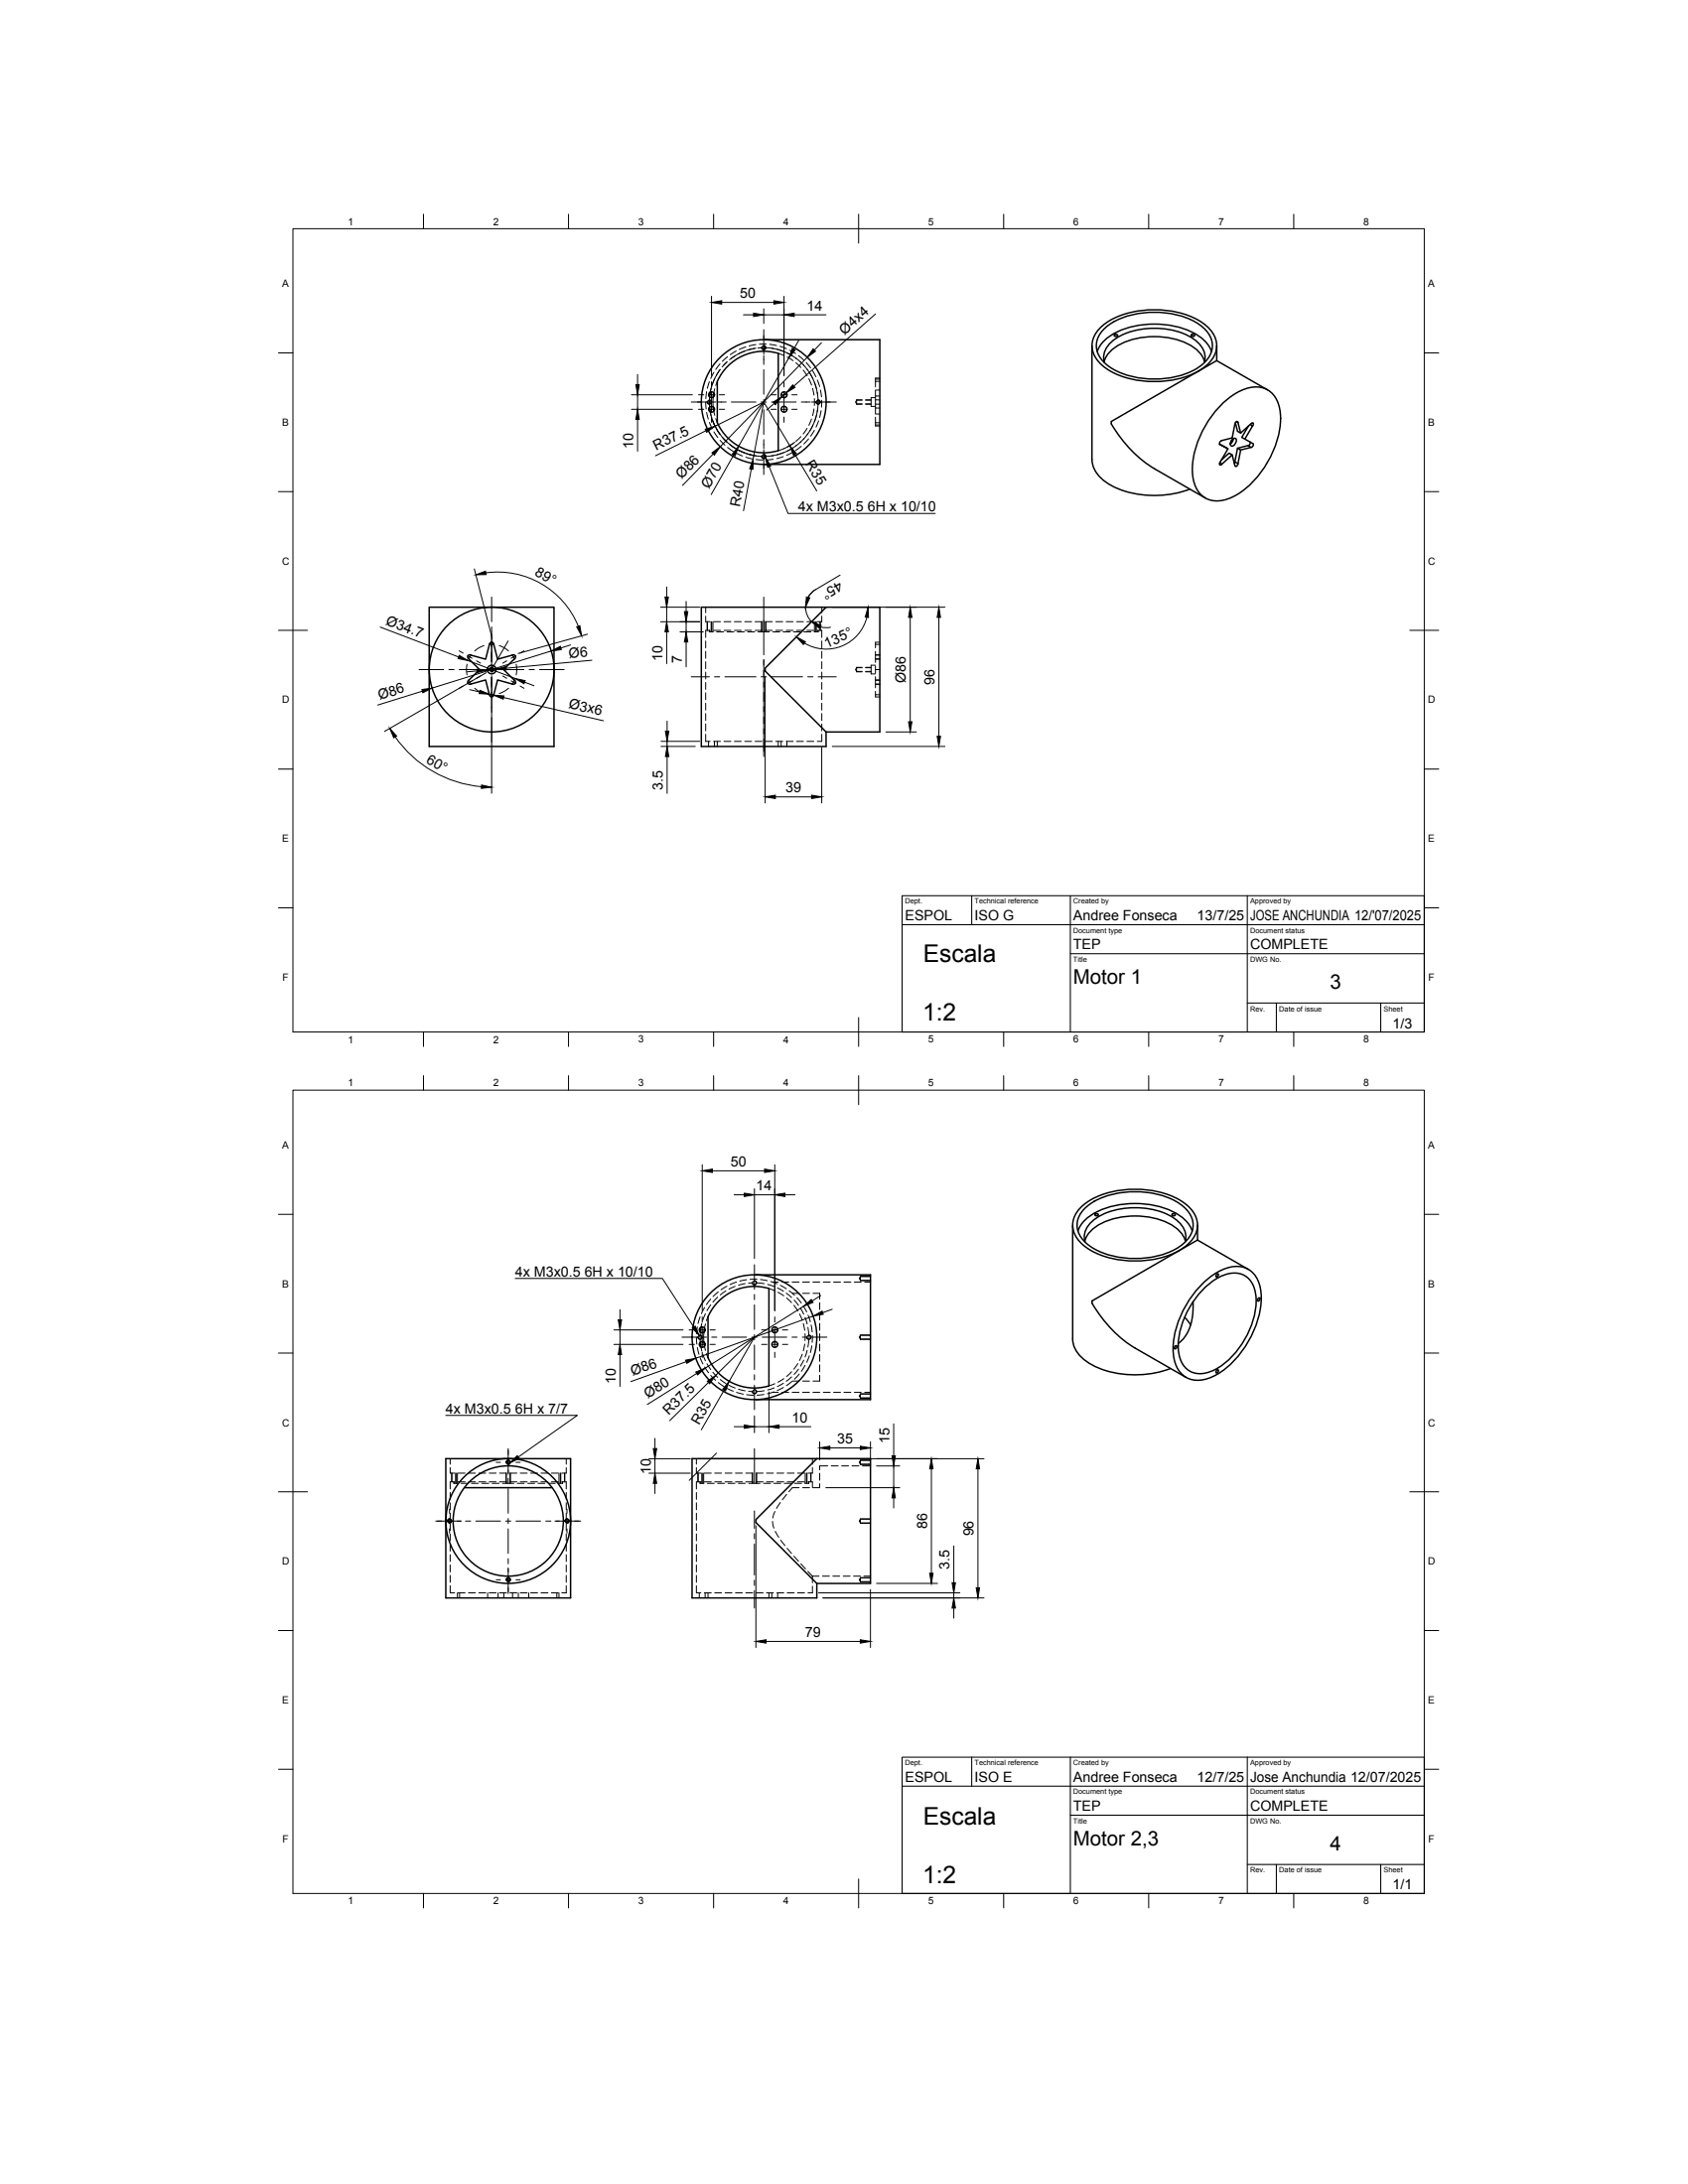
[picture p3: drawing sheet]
<svg xmlns="http://www.w3.org/2000/svg" width="216mm" height="279mm" viewBox="0 0 216 279" stroke-linecap="round" stroke-linejoin="round" font-family="sans-serif">
<g fill="none" stroke="#000" stroke-width=".13">
<path d="M37.5 29.3h144.7v102.7h-144.7zM54.2 27.4v1.9M72.7 27.4v1.9M91 37.9v10.2M91.3 27.4v1.9M92.3 38.7h6.7M97.7 39.5v1.9M100.3 37.9v10.2M109.8 27.4v3.7M128.4 27.4v1.9M146.9 27.4v1.9M165.5 27.4v1.9"/>
<path d="M35.6 45.1h1.9M80.8 50.5h7.8M80.8 52.4h7.8M81.5 47.9v1.3M81.5 50.5v1.9M81.5 53.7v4M88.4 51.4h3.2M89.3 50.5h.7M89.3 52.4h.7M90.3 51.4v.9M90.3 55.1l-6.5 3.2M90.4 50.1l-.1 .9"/>
<path d="M90.4 52.8l.2 .8M90.7 50.5h.6M90.7 52.4h.6M90.7 48.8l-.2 .9M90.7 51.7l.1 .4M90.7 54l.4 .9M90.7 51.1v.7M90.8 50.8l-.1 .4M90.8 51.2a.29 .29 0 0 1 .2 .3 .29 .29 0 0 1-.3 .2 .29 .29 0 0 1-.3-.3M90.8 52.4a6.9 6.9 0 0 0 1.3 3.2M90.8 52.7l.1 .5M90.9 49.7l-.1 .5"/>
<path d="M91 48.8v.7M91 50.2v1.2M91 51.5v1.2M91 53.4v.6M91.1 53.6l.3 .8M91.2 53.8a7 7 0 0 0 5.7 4.5M91.2 50.8v1.3M91.2 58.1l-3.9 4M91.3 52.6l.1 .5M91.3 55.2l.5 .8M91.3 47.6l-.4 .8M91.4 48.4l-.3 .9"/>
<path d="M91.4 49.7l-.1 .6M91.5 53.6l.2 .5M91.6 54.8l.5 .8M91.7 51.4h1.2M91.7 48.8l-.2 .5M92 50.5h.7M92 52.4h.7M92.1 47.3l-.5 .7M92.1 46.6l-.6 .7M92.1 56.3l.6 .6M92.1 47.3a6.9 6.9 0 0 0-1.3 3.1M92.4 55.9l.6 .7"/>
<path d="M92.5 56.1l.5 .5M93 46.3l-.6 .6M93 46.3l-.5 .5M93 45.6l-.6 .6M93.1 57.2l.7 .5M93.3 56.8l.7 .6M93.5 57a7 7 0 0 0 3.2 1.3M93.5 51.4h3.2M93.8 58.2l-2.8 5.1M94 45.5l-.7 .5M94.2 44.9l-.8 .5M94.2 58l.8 .3"/>
<path d="M94.4 57.6l.8 .3M95.1 40.3h1.3M95.2 44.9l-.8 .4M95.4 44.4l-.8 .3M95.4 58.5l.9 .2M95.6 58.1l.9 .2M96.5 44.6l-.9 .2M96.7 44.1l-.9 .2M96.7 58.8l.9 .1M96.7 44.5a7 7 0 0 0-3.2 1.4M96.9 58.4h.5M97.4 51.4h.6"/>
<path d="M97.4 58.4h.6M97.4 44.5h.6M97.4 44.5h-.5M97.7 51.4l-6.2 3.1M97.7 51.4l3.3 5.6M97.7 42.2v3.1M97.7 45.5v1.1M97.7 47.3v3.1M97.7 51.1v.7M97.7 52.4v3.2M97.7 56.2v1.2M97.7 57.6v3.1"/>
<path d="M97.7 51.4l-1.4 7.3M97.7 40.3h2.6M97.7 44.2a.29 .29 0 0 1 .3 .3 .29 .29 0 0 1-.4 .3 .29 .29 0 0 1-.2-.4M97.7 58.1a.29 .29 0 0 1 .3 .3 .29 .29 0 0 1-.4 .3 .29 .29 0 0 1-.2-.4M97.9 44.5l1 .1M98 44h-.9M98.4 59.7l2.4 6h18.8M98.4 44.1l.9 .1M98.6 50.5h.7M98.6 52.4h.7M98.7 44.5a6.9 6.9 0 0 1 3.2 1.4M98.7 51.4h3.1"/>
<path d="M98.9 58.8h-.9M98.9 58.3l-1 .1M99 51.6l-.9 .9M99.4 44.7l.8 .3M99.5 45.2l.8 .3M99.8 44.3l.8 .3M99.9 50.5h.7M99.9 52.4h.7M100.2 58.4l-.9 .3M100.2 57.9l-.8 .3M100.3 48.8v.7M100.3 50.2v1.2"/>
<path d="M100.3 51.5v1.2M100.3 53.4v.6M100.3 57.4l-.8 .3M100.6 50.3l-.6 .5M100.6 45.1l.8 .5M100.7 45.7l.7 .4M100.9 45.8l-6.4 11.3M101 44.8l.8 .4M101.3 50.5h.7M101.3 52.4h.7M101.4 57.3l-.8 .4M101.4 57.9l-.8 .4"/>
<path d="M101.4 56.7l-.7 .5M101.6 40.3h4.1M101.7 56.6l-1.4 .8M101.7 58.1l2.8 4.7M101.8 45.8l.6 .6M101.8 46.4l.6 .6M101.9 57a6.9 6.9 0 0 1-3.2 1.3M102.1 45.5l.7 .6M102.2 43.5l-.7 1.2M102.4 46.3l.4 .5M102.4 55.9l-.6 .6M102.4 56.5l-.6 .6"/>
<path d="M102.5 57.1l-.7 .5M102.5 51.4h1.1M102.7 47.4l.5 .7M102.8 46.7l.5 .7M102.8 56.1l-.4 .5M103.1 46.4l.6 .7M103.2 54.8l-.5 .7M103.2 45.7l-11.1 11.4M103.3 47.3a7.1 7.1 0 0 1 1.3 3.1M103.3 55.5l-.5 .7M103.4 56.1l-.6 .7M103.5 48.5l.3 .8"/>
<path d="M103.6 47.7l.4 .8M103.8 53.6l-.3 .8M103.8 51.4h3.2M103.9 47.4l.5 .8M103.9 49.7l.2 .9M104 54.4l-.4 .7M104.1 52.3l-.2 .9M104.2 51v.9M104.2 48.9l.2 .8M104.2 55l-.5 .8M104.4 53.1l-.2 .9M104.5 50.2l.1 1"/>
<path d="M104.5 48.6l.3 .9M104.6 52.4a6.9 6.9 0 0 1-1.4 3.2M104.6 51.1v.7M104.6 51.7l-.1 1M104.7 51.2a.29 .29 0 0 1 .2 .3 .29 .29 0 0 1-.3 .2 .29 .29 0 0 1-.2-.3M104.7 53.8l-.3 .8M104.9 49.9l.2 .9M105 52.5l-.2 .9M105.1 43.9l-.9 .9M105.1 51.2v.9M110.3 51.2h-.7l-.2 .2 .2 .3h.7M110.3 51.2h-.7v.5h.7"/>
<path d="M110.7 51.7h.7M110.7 51.2h.7M112 50.9h-.6v1.1h.6M112 49.9v.8h.5M112 50.7v.5h.5M112 51.2v.5h.5M112 51.7v.5h.5M112 53.4v.7h.5M112 54.1v.4h.5M112 52.2v.7M112 54.4h.5M112 53h.5"/>
<path d="M112 49.9h.5M112 48.5h.5M112 40.2l-10.5 9.2M112.5 48.8h-.5v.7M112.5 48.4h-.5v.4M182.2 45.1h1.8M35.6 62.9h1.9M60.7 72.8l2.3 8.9M62.1 73.3a11.1 11.1 0 0 1 11.9 6.8M62.9 76.4v3.1M84.5 77.7h5M84.5 79.5h5"/>
<path d="M85.3 75.1v1.3M85.3 77.7v1.8M87.8 76.9v1.3M87.8 79.5v1.3M90.3 78.8v.7h.5M90.3 77.7v.7M90.4 79.5v1.1M90.5 79.5v1.1M91 79.5v1.3M91.2 79.5v1.3M91.3 79.5h.9M92.6 79.5h.9"/>
<path d="M93.9 79.5h.9M95.3 79.5h.8M96.1 60l-1 5.4M96.6 79.5h.9M97.4 79.5v1.3M97.4 79.5v1.3h.5v-1.3M97.7 76.4v7.4M97.9 79.5h.9M98 79.5v1.3M99.2 79.5h.9M100.6 79.5h.8M101.9 79.5h.9"/>
<path d="M103.2 79.5h.9M104.2 79.5v1.3M104.2 75.5l-.5 .4-.3 .5M104.3 75.4a2.63 2.63 0 0 0-.5 4.1M104.4 79.5v1.3M104.9 79.5v1.1M105.1 78.8v.7h-.6M105.1 77.7v.7M106.4 77.7h14.5M107.4 73.6l-3.1 1.8M110.9 79a5.4 5.4 0 0 1-8 3.3M116.4 79v13.3"/>
<path d="M120.1 79v15.2M182.2 62.9h1.8M35.6 80.6h3.7M35.6 98.4h1.9M48.6 80.2l10.1 3.8M50.6 94.3a15 15 0 0 0 11 6.3M53.6 85.7h3.1M54 88.4l-5.7 1.8M57.4 85.7h.7M58.7 83.3l.5 .3M58.7 85.7h3.2M59.7 85v.5v.8"/>
<path d="M59.8 83.9l.6 .3M59.9 84.5l6 2.3M59.9 87l.4 .5M60.1 88.2l1.2 .3M60.3 83.8l-.4 .5M60.4 87.1l-.6 .3M60.7 88l.5 .4 .7 .3M60.9 84.5l.6 .3M61 85.8l-1.3 .1M61.5 86.5l-.6 .3M61.9 82.6l-.7 .3-.5 .4M62.2 86.1l-13 7.5"/>
<path d="M62.5 85.7h.7M62.6 85.7a.29 .29 0 0 1 .2-.3 .29 .29 0 0 1 .4 .2 .29 .29 0 0 1-.3 .3M62.6 88.8l.5 .1M62.9 80.2v5.8M62.9 86.4v15.1M63.2 82.5h-.6M63.2 88.9h-.6M63.4 85.6l-1.1 .1M63.9 82.6l.7 .3 .4 .4M63.9 85.7h3.1M64.3 86.5l.5 .3M64.4 89.2l12.8 3"/>
<path d="M64.8 84.5l-.5 .3M65 82l-2 3.5M65 88l-.4 .4-.7 .3M65.4 87.1l.6 .3M65.5 83.8l.3 .5M65.8 87l-.3 .5M66 83.9l-.6 .3M66 85l.1 .5-.1 .8M66.5 87.8l.5 .3M67 83.3l-.5 .3M67.1 87.3l1.2 .4M67.7 85.7h.6"/>
<path d="M69 85.7h3.2M70.5 83.3l-15.2 4.7M73 82.5l-1.3 .4M75.1 81.1l-8.8 2.5M75.7 84.5l-11 1M84.5 95.5h4.4M84.5 94.8h5M85.3 80.8v4.1M85.3 92.2v1.3M85.3 94.8v.7M85.3 96.8v4.7M87 80.8h3"/>
<path d="M87.8 82.1v3.2M88.4 86.6h2.3M90.3 93.9v.9h.5M90.3 82v.9M90.3 83.3v.9M90.3 84.7v.8M90.3 86v.9M90.3 87.3v.9M90.3 88.6v.9M90.3 90v.8M90.3 91.3v.9M90.3 92.6v.9"/>
<path d="M90.6 94.8v.7M90.7 80.6v.2h.5M90.8 80.6h-.5v1M91.3 94.8h.9M91.3 80.6h.9M91.4 94.8v.7M91.4 86.6h.6M91.7 80.8h.8M91.7 94.8v.7M92.6 94.8h.9M92.6 80.6h.9M92.7 86.6h4"/>
<path d="M93 80.8h.9M93.9 94.8h.9M93.9 80.6h.9M94.3 80.8h.9M95.3 94.8h.8M95.3 80.6h.8M95.6 80.8h.9M96.6 94.8h.9M96.6 80.6h.9M97 80.8h.4M97.4 86.6h.6M97.7 84.4v12.4"/>
<path d="M97.9 86.6v16.1M97.9 94.8h.9M97.9 80.6h.9M97.9 80.8h.5M98.7 86.6h4M98.9 80.8h.8M99.2 94.8h.9M99.2 80.6h.9M99.5 94.8v.7M99.9 94.8v.7M100.2 80.8h.9M100.6 94.8h.8"/>
<path d="M100.6 80.6h.8M100.6 94.8v.7M101.5 80.8h.9M101.9 94.8h.9M101.9 80.6h.9M102.8 80.8h.9M103.2 94.8h.9M103.2 80.6h.9M103.3 86.6h.7M104.5 80.6h.6v1M104.6 80.6v.2h-.4M104.6 86.6h2.4"/>
<path d="M104.9 80.2l.7 .1 .6-.1M105.1 95.6v7.1M105.1 93.9v.9h-.6M105.1 82v.9M105.1 83.3v.9M105.1 84.7v.8M105.1 86v.9M105.1 87.3v.9M105.1 88.6v.9M105.1 90v.8M105.1 91.3v.9M105.1 92.6v.9"/>
<path d="M106.4 95.5h14.5M110.3 85.4h-.7l-.2 .3 .2 .2h.7M110.3 85.4h-.7v.5h.7M110.7 85.9h.7M110.7 85.4h.7M112 85.1h-.6v1.1h.6M112 88.4v.5h.5M112 88.9v.3h.5M112 83.8v.5h.5M112 85.2v.5h.5M112 86.6v.4h.5M112 87v.6"/>
<path d="M112 87h.5M112 87.5h.5M112 82.4v.5M112 83.3v.5M112 84.3v.5M112 85.7v.4M112 87.6v.4M112 84.3h.5M112 83.8h.5M112 87.6h.5M112.5 82.2h-.5v.2h.5M113.3 93.6h3.9"/>
<path d="M180.3 80.6h3.7M182.2 98.4h1.8M35.6 116.1h1.9M99.2 101.9h4.6M115.4 118.3h66.8M124.3 114.6v3.7M136.9 114.6v17.4M159.5 114.6v17.4M182.2 116.1h1.8M37.5 139.5h144.7v102.7h-144.7zM54.2 132v1.9M54.2 137.6v1.9"/>
<path d="M72.7 132v1.9M72.7 137.6v1.9M91.3 132v1.9M91.3 137.6v1.9M109.8 130.2v3.7M109.8 137.6v3.7M115.4 132v-17.4h66.8v17.4M128.4 132v1.9M128.4 137.6v1.9M136.9 122h45.3M146.9 132v1.9M146.9 137.6v1.9"/>
<path d="M159.5 128.3h22.7M163.2 128.3v3.7M165.5 132v1.9M165.5 137.6v1.9M176.6 128.3v3.7M35.6 155.4h1.9M89.8 149v18.7M91.1 149.8h6.7M93.9 152.9h1.3M96.5 152.1v8.9M96.5 152.9h2.6M99.1 149v18.7"/>
<path d="M100.4 152.9h1.3M182.2 155.4h1.8M35.6 173.1h1.9M65.9 163.6h18.8l4 6.2M78.5 170.1h8.9M78.5 172h8.9M79.3 167.5v1.3M79.3 170.1v1.9M79.3 173.3v4.1M87.2 171.1h3.2M87.8 174.2l-7.1 2.5M88.1 170.1h.7"/>
<path d="M88.1 172h.7M89.1 171.1v.9M89.1 175.7l-6.3 4M89.2 172.4l.2 .9M89.2 169.8l-.1 .8M89.5 170.1h.6M89.5 172h.6M89.5 168.5l-.2 .8M89.5 171.3l.1 .4M89.6 173.7l.3 .8M89.6 170.4l-.1 .4M89.6 170.8a.29 .29 0 0 1 .2 .3 .29 .29 0 0 1-.3 .3 .29 .29 0 0 1-.2-.4"/>
<path d="M89.7 172.3l.1 .5M89.8 169.3l-.1 .5M89.8 168.5v.6M89.8 169.8v1.2M89.8 171.1v1.2M89.8 173v.7M89.9 173.3l.3 .8M90 170.4v1.3M90.1 172.2l.1 .6M90.1 174.9l.5 .7M90.1 167.3l-.4 .8M90.2 168.1l-.3 .8"/>
<path d="M90.2 169.4l-.1 .5M90.4 173.2l.2 .5M90.4 174.5l.5 .7M90.6 168.4l-.2 .6M90.6 176.9l-4.9 4.8M90.8 170.1h.7M90.8 172h.7M90.9 166.9l-.5 .8M90.9 176l.6 .6M90.9 166.2l-.5 .7M91 171.1h.7M91.2 175.6l.6 .6"/>
<path d="M91.5 176l5-4.9-3.2 5.6M91.8 165.9l-.6 .7M91.9 165.3l-.7 .6M91.9 176.9l.7 .5M92.1 176.5l.7 .5M92.4 171.1h3.1M92.6 177.8l-2.9 5.1M92.8 165.1l-.7 .6M93 164.5l-.8 .5M93 177.6l.8 .4M93.2 177.2l.8 .4M94 164.6l-.8 .3"/>
<path d="M94.2 164l-.8 .3M94.2 178.1l.9 .3M94.5 177.7l.8 .2M95.3 164.2l-.8 .2M95.5 163.7l-.9 .2M95.5 178.4l.9 .1M95.7 178h.6M96.2 171.1h.6M96.3 164.1l-.6 .1M96.5 161.8v3.1M96.5 165.6v.7M96.5 166.9v3.2"/>
<path d="M96.5 170.7v.7M96.5 172.1v3.1M96.5 175.9v.6M96.5 177.2v3.1M96.5 163.8a.29 .29 0 0 1 .3 .4 .29 .29 0 0 1-.4 .2 .29 .29 0 0 1-.2-.3M96.5 177.7a.29 .29 0 0 1 .3 .4 .29 .29 0 0 1-.4 .2 .29 .29 0 0 1-.2-.3M96.7 164.1l1.1 .1M96.8 163.7h-.9M97.3 163.7l.8 .1M97.4 170.1h.7M97.4 172h.7M97.5 171.1h3.1"/>
<path d="M97.7 178.4l-.9 .1M97.8 177.9l-1.1 .1M98.2 164.3l.8 .3M98.3 164.8l.8 .3M98.3 178.1v5.2M98.6 163.9l.8 .3M98.8 170.1h.6M98.8 172h.6M98.8 178.1h.7M98.8 164h.7M99 178.1l-.9 .2M99 177.6l-.8 .2"/>
<path d="M99.1 168.5v.6M99.1 169.8v1.2M99.1 171.1v1.2M99.1 173v.7M99.1 177l-.8 .3M99.4 164.8l.8 .4M99.5 165.3l.8 .5M99.8 164.4l.8 .5M100 178.1h.9M100 164h.9M100.1 170.1h.7M100.1 172h.7"/>
<path d="M100.2 177l-.8 .4M100.2 177.5l-.8 .4M100.3 176.4l-.8 .4M100.6 165.4l.7 .6M100.6 166l.7 .7M100.9 165.1l.7 .6M101.2 175.5l-.6 .6M101.3 176.1l-.7 .6M101.3 176.7l-.7 .6M101.3 171.1h.7M101.3 178.1h.9M101.3 164h.9"/>
<path d="M101.3 176.7h.9M101.3 165.5h.9M101.5 167l.5 .7M101.6 166.3l.5 .7M101.9 166l.6 .7M102 174.4l-.5 .8M102.1 175.1l-.5 .7M102.2 175.8l-.6 .6M102.3 168.1l.3 .8M102.4 167.4l.4 .7M102.6 173.2l-.3 .9M102.6 171.1h3.2"/>
<path d="M102.6 178.1h.9M102.6 164h.9M102.7 176.7h.8M102.7 165.5h.8M102.7 169.3l.2 .9M102.7 167.1l.5 .7M102.8 167.1l-12.6 7.9M102.8 174l-.4 .8M102.9 172l-.2 .8M103 170.6v.9M103 168.5l.2 .9M103 174.7l-.5 .7"/>
<path d="M103.2 172.8l-.2 .8M103.3 169.8l.1 1M103.4 168.3l.2 .8M103.4 171.3l-.1 1M103.5 170.8a.29 .29 0 0 1 .2 .3 .29 .29 0 0 1-.3 .3 .29 .29 0 0 1-.2-.4M103.5 173.5l-.3 .8M103.8 169.5l.1 .9M103.8 172.2l-.2 .8M103.9 170.8v.9M104 178.1h.9M104 164h.9M104 165.5h.8v.7"/>
<path d="M104 168.4l-15 5.4M104.8 175.9v.8h-.8M104.8 166.7v.8M104.8 168v.9M104.8 169.3v.9M104.8 170.6v.9M104.8 172v.8M104.8 173.3v.9M104.8 174.6v.9M105 165.7l-1.1 .7M105.3 178.1h.9M105.3 164h.9"/>
<path d="M106.4 167.5l-1.2 .4M106.6 178.1h.9M106.6 164h.9M107.9 178.1h.9M107.9 164h.9M109.3 178.1h.9M109.3 164h.9M110.6 178.1h.7M110.6 164h.7M111.3 163.3h-1.3l-.1 .3 .1 .2h1.3M111.3 170.8h-1.3l-.1 .3 .1 .2h1.3M111.3 178.4h-1.3l-.1 .2 .1 .2h1.3"/>
<path d="M111.3 163.3h-1.3v.5h1.3M111.3 170.8h-1.3v.6h1.3M111.3 178.3h-1.3v.6h1.3M182.2 173.1h1.8M35.6 190.8h3.7M55.7 194.6h3.3M57 181.1h16.8l-7.5 5.3M57 194.4v.4M57.2 194.6a.29 .29 0 0 1 .2-.3 .29 .29 0 0 1 .4 .2 .29 .29 0 0 1-.3 .4M57.5 193.1v.5M57.5 194.3v.6M57.5 195.6v.5"/>
<path d="M57.6 187.8v.7h.6M57.6 186.6v.7M57.6 190.9v.9M57.6 192.3v.8M57.6 193.6v.9M57.6 194.9v.9M57.6 196.2v.9M57.6 197.6v.8M57.6 198.9v.9M57.8 188.5v1.1M58.1 189.6v.2h.4M58.2 189.6h-.6v.9"/>
<path d="M58.3 188.5v1.3M58.5 188.5v1.3M58.6 189.6h.9M58.6 188.5h.9M59 189.8h.9M59.5 194.6h.7M59.9 189.6h.9M59.9 188.5h.9M60.3 189.8h.9M60.9 194.6h3.1M61.2 189.6h.9M61.2 188.5h.9"/>
<path d="M61.6 189.8h.9M62.6 189.6h.9M62.6 188.5h.9M63 189.8h.8M63.5 187.1h.5M63.9 189.6h.9M63.9 188.5h.9v1.1M64.3 189.8h.5M64.7 194.6h.6M64.7 187.1h.6M64.7 188.5v1.3M64.7 187.1a.29 .29 0 0 1 .3-.3 .29 .29 0 0 1 .3 .2 .29 .29 0 0 1-.2 .3"/>
<path d="M64.8 189.6v.2h.4M65 185.3v3.3M65 189.1v.7M65 190.4v3.2M65 194.3v.6M65 195.6v3.1M65 199.4v.7M65.2 189.6h.9M65.2 188.5h.9M65.2 189.8h.5M65.2 188.5v1.3M65.3 188.5v1.3"/>
<path d="M66 194.6h3.1M66 187.1h.5M66.2 189.8h.9M66.5 189.6h.9M66.5 188.5h.9M67.5 189.8h.9M67.9 189.6h.9M67.9 188.5h.9M68.8 189.8h.9M69.2 189.6h.9M69.2 188.5h.9M69.8 194.6h.7"/>
<path d="M70.1 189.8h.9M70.5 189.6h.9M70.5 188.5h.9M71 194.6h3.3M71.5 188.5v1.3M71.7 188.5v1.3M71.8 189.6h.6v.9M72 189.6v.2h-.5M72.2 188.5v1.1M72.2 194.6a.29 .29 0 0 1 .3-.3 .29 .29 0 0 1 .3 .2 .29 .29 0 0 1-.2 .4M72.4 187.8v.7h-.6M72.4 186.6v.7"/>
<path d="M72.4 190.9v.9M72.4 192.3v.8M72.4 193.6v.9M72.4 194.9v.9M72.4 196.2v.9M72.4 197.6v.8M72.4 198.9v.9M72.5 193.1v.5M72.5 194.3v.6M72.5 195.6v.5M73 194.4v.4M83 186.6h5.3"/>
<path d="M83 188.5h5.3M83.8 184v1.3M83.8 186.6v1.9M83.8 189.8v1.3M89.1 187.8v.7h.5M89.1 186.6v.7M89.1 190.9v.9M89.1 192.3v.8M89.1 193.6v.9M89.1 194.9v.9M89.1 196.2v.9M89.1 197.6v.8"/>
<path d="M89.1 198.9v.9M89.3 188.5v1.1M89.3 186.6h36.6M89.5 189.6v.2h.5M89.6 189.6h-.5v.9M89.8 188.5v1.3M90 188.5v1.3M90.1 189.6h.9M90.1 188.5h.9M90.5 189.8h.8M91.4 189.6h.9M91.4 188.5h.9"/>
<path d="M91.6 185.9l-3.4 3.5M91.8 189.8h.9M92.7 189.6h.9M92.7 188.5h.9M93.1 189.8h.9M93.9 182.5h1.3M94.1 189.6h.8M94.1 188.5h.8M94.4 189.8h.9M95.4 189.6h.9M95.4 188.5h.9v1.1M95.8 189.8h.5"/>
<path d="M96.2 188.5v1.3M96.5 181.1v2.2M96.5 185.3v4.5M96.5 193.3v2.2M96.5 196.2v.7M96.5 197.5v4M96.5 182.5h1.8M96.7 195.2v15.6M96.7 189.6h.9M96.7 188.5h.9M96.7 188.5v1.3h-.4v-.2M96.7 189.8h.5"/>
<path d="M96.8 188.5v1.3M97.7 189.8h.8M98 189.6h.9M98 188.5h.9M98.8 194.6l.2 .9M99 189.8h.9M99.1 193.4l-.3 .8M99.2 195.9l.4 .8M99.4 189.6h.8M99.4 188.5h.8M99.7 182.5h4M99.8 192.2l-.5 .8"/>
<path d="M99.9 197l.5 .7M100.3 189.8h.9M100.6 191.2l-.5 .7M100.7 198.1l.5 .6M100.7 189.6h.9M100.7 188.5h.9M101.5 199.1l.6 .6M101.6 189.8h.9M102 189.6h.9M102 188.5h.9M102.2 190.3h-.9l-.4 .5M102.7 190.3h.8"/>
<path d="M103 188.5v1.3M103.2 188.5v1.3M103.3 189.6h.6v.7M103.4 189.6v.2h-.4M103.7 188.5v1.1M103.9 187.8v.7h-.6M103.9 186.6v.7M104.8 189.8v.5h-.8M104.8 188.5v.9M104.8 184.4v2.4M105.6 190.3h9.5M105.9 187.5h-1.1v.5"/>
<path d="M106.1 185.2h3.9M106.3 187.5h.9M107.6 187.5h.9M109 187.5h.9M110.3 187.5h1M111.3 194.4h-1.3l-.1 .2 .1 .2h1.3M111.3 186.8h-1.3l-.1 .3 .1 .2h1.3M111.3 194.3h-1.3v.6h1.3M111.3 186.8h-1.3v.6h1.3M111.3 184.4v2.4M112.1 187.5h3M114.3 182.2v4"/>
<path d="M114.3 187.5v2.8M114.3 191.6v1.3M119.1 187.9v13.4M122 197.8v4.7M125.1 187.9v15.2M180.3 190.8h3.7M35.6 208.6h1.9M57.6 202.9v.9h.6M57.6 200.2v.9M57.6 201.5v.9M58.5 203.8v.6M58.6 203.8h.9"/>
<path d="M58.8 203.8v.6M59.9 203.8h.9M61.2 203.8h.9M62.4 203.8v.6M62.6 203.8h.9M63.5 202.1h.5M63.7 203.8v.6M63.9 203.8h.9M64.4 203.8v.6M64.7 202.1h.6M64.7 202.1a.29 .29 0 0 1 .3-.3 .29 .29 0 0 1 .3 .2 .29 .29 0 0 1-.2 .4M65 200.6v3.3"/>
<path d="M65.2 203.8h.9M65.6 203.8v.6M66 202.1h.5M66.3 203.8v.6M66.5 203.8h.9M67.6 203.8v.6M67.9 203.8h.9M69.2 203.8h.9M70.5 203.8h.9M71.2 203.8v.6M71.5 203.8v.6M72.4 202.9v.9h-.6"/>
<path d="M72.4 200.2v.9M72.4 201.5v.9M89.1 202.9v.9h.5M89.1 200.2v.9M89.1 201.5v.9M89.4 203.8v.6M90.1 203.8h.9M90.2 203.8v.6M90.6 203.8v.6M91.4 203.8h.9M92.7 203.8h.9M94.1 203.8h.8"/>
<path d="M95.4 203.8h.9M96.5 202.2v.6M96.5 203.5v2.2M96.7 203.8h.9M98 210h12M98 203.8h.9M98.3 203.8v.6M98.7 203.8v.6M99.4 203.8h.8M99.5 203.8v.6M100.7 203.8h.9M102 203.8h.9"/>
<path d="M102.4 200.1l.6 .6M103.3 201l.6 .6M103.9 202.9v.9h-.6M103.9 201.6h.9M103.9 201.6v.9M104.7 203.8h18.1M105.2 201.6h.9M105.3 204.4h20.6M106.5 201.6h.9M107.9 201.6h.8M109.2 201.6h.9M110.5 201.6h.8"/>
<path d="M111.3 201.9h-1.3l-.1 .2 .1 .2h1.3M111.3 201.8h-1.3v.6h1.3M111.3 203.4v7.4M112.1 202.6h7.8M122 203.8v.6M122 205.7v1.3M182.2 208.6h1.8M35.6 226.3h1.9M115.4 228.5h66.8M124.3 224.8v3.7M136.9 224.8v17.4M136.9 232.2h45.3"/>
<path d="M159.5 224.8v17.4M159.5 238.5h22.7M163.2 238.5v3.7M176.6 238.5v3.7M182.2 226.3h1.8M54.2 242.2v1.9M72.7 242.2v1.9M91.3 242.2v1.9M109.8 240.4v3.7M115.4 242.2v-17.4h66.8v17.4M128.4 242.2v1.9M146.9 242.2v1.9"/>
<path d="M165.5 242.2v1.9"/>
<circle cx="90.7" cy="51.4" r=".23"/>
<circle cx="97.7" cy="44.5" r=".23"/>
<circle cx="97.7" cy="58.4" r=".24"/>
<circle cx="104.6" cy="51.4" r=".23"/>
<circle cx="89.5" cy="171.1" r=".23"/>
<circle cx="96.5" cy="164.1" r=".24"/>
<circle cx="96.5" cy="178" r=".23"/>
<circle cx="103.5" cy="171.1" r=".23"/>
</g>
<g fill="none" stroke="#000" stroke-width=".19">
<path d="M90.8 52.1v.6M90.8 50.2v.6M91.2 52.1l.1 .5M91.3 50.3l-.1 .5M93.4 46.5a6.5 6.5 0 0 1 6.1-1.3v12.5a6.5 6.5 0 0 1-7.8-3.6v-5.3l.5-.9 .6-.7zM97.9 43.5h14.6v15.9h-14.6M97.9 59.4h.1M97.9 43.5h.1M139.7 44.2v14.6a4.1 4.1 0 0 0 2.5 3.3 12.7 12.7 0 0 0 10 .5M140.3 45a5.1 5.1 0 0 1 3.4-2.9 11.7 11.7 0 0 1 9.4 .8 4.1 4.1 0 0 1 1.9 2.1M140.5 42.2a9.2 9.2 0 0 1 6.6-2.6 11.2 11.2 0 0 1 7 1.9 3.2 3.2 0 0 1 0 5.4 11.7 11.7 0 0 1-9.2 1.6 7.2 7.2 0 0 1-4.9-2.9 2.88 2.88 0 0 1 .5-3.4zM141 42.3a8.6 8.6 0 0 1 6.1-2.3 10.4 10.4 0 0 1 6.6 1.7 2.93 2.93 0 0 1 0 5 10.9 10.9 0 0 1-8.6 1.5 6.7 6.7 0 0 1-4.5-2.7 2.67 2.67 0 0 1 .4-3.2z"/>
<path d="M141.2 46.3a4.6 4.6 0 0 1 3.4-2.8 10.3 10.3 0 0 1 7.7 .7 3.6 3.6 0 0 1 1.8 2.1M141.3 46.4a2.75 2.75 0 0 1 1.4-3.1 9.9 9.9 0 0 1 9.9 0 2.75 2.75 0 0 1 1.4 3.1M142.6 42.8h.3l.1 .1-.1 .1h-.3l-.1-.1zM152.4 42.8h.3l.1 .1-.1 .1h-.3l-.1-.1zM153.3 47.5l-11.2 6.4v.3a16.4 16.4 0 0 0 5.6 5.8l6.5 3.7M155.6 46.1l6.5 3.8M155.6 44.2v1.9M155.6 46.1l-2.3 1.4M156 56.8l1.1 .6zM156.2 58.8l1-.8 .4 .2-1.3 1.2-.3-.2M156.5 51.5a6.7 6.7 0 0 1 4.2-2 3.1 3.1 0 0 1 3 3 11.7 11.7 0 0 1-3.2 8.8 7.2 7.2 0 0 1-4.9 2.8 3.1 3.1 0 0 1-3-3 11.7 11.7 0 0 1 3.2-8.9zM157.1 57.4l-1.1 1.9v.2h.1l.2-.1"/>
<path d="M157.5 56.4h.1M157.6 56.3l.1-.2h.2h.2a.72 .72 0 0 1-.6 1l-.1-.1v-.2zM157.6 58.2l.3 1.3M157.7 56.1l-.1 .4-.2 .3M157.9 54.3l-.3 1.7-1.5 .4-.1 .4 .1 .1M157.9 59.1v.2M158 54.1l.3 1.1 .4 .2 1.5-1.3h.1v.2l-.1 .2M158.1 53.9l.2 .1 .4 1.4M158.3 57.3l.4 .3-.4 1.7-.4-.2zM158.3 57.3l1.3-.3 .4 .2-1.3 .4M158.3 59.3l-.2 .4h-.1v-.2M158.3 54v-.1h-.2l-.1 .4"/>
<path d="M159.7 54.5l-.9 1.4 1.4 .8M159.9 56.5a.37 .37 0 0 1-.3 .5M159.9 54.3l.3 .2-1 1.7M160.2 56.7l.1 .1v.2l-.3 .2M54.9 77.7h16v17.8h-16zM89.7 77.7h16l-7.8 7.8v.3l7.8 7.8v1.9h-16zM105.7 77.7h6.8v15.9h-6.8M60.2 83.8a.28 .28 0 0 0-.4 .1 .28 .28 0 0 0 .2 .4l1.3 1.4-1.4 1.3a.28 .28 0 0 0-.1 .4 .28 .28 0 0 0 .4 .1l1.9-.5 .5 1.9a.28 .28 0 0 0 .3 .3 .28 .28 0 0 0 .3-.3l.4-1.9 1.9 .5a.28 .28 0 0 0 .4-.1 .28 .28 0 0 0-.1-.4l-1.4-1.3 1.4-1.4a.28 .28 0 0 0 .1-.4 .28 .28 0 0 0-.4-.1M62.6 82.4l-.5 1.9-1.9-.5M62.6 82.4a.28 .28 0 0 1 .3-.2 .28 .28 0 0 1 .3 .2M63.2 82.4l.4 1.9 1.9-.5M137.2 156.7v14.6a4.1 4.1 0 0 0 2.5 3.3 12.7 12.7 0 0 0 10 .5"/>
<path d="M137.9 157.5a5.1 5.1 0 0 1 3.3-2.9 11.7 11.7 0 0 1 9.5 .8 4.1 4.1 0 0 1 1.8 2.1M138 154.7a9.3 9.3 0 0 1 6.6-2.5 11.2 11.2 0 0 1 7.1 1.9 3.1 3.1 0 0 1 0 5.3 11.7 11.7 0 0 1-9.3 1.6 7.2 7.2 0 0 1-4.8-2.9 2.87 2.87 0 0 1 .4-3.4zM138.5 154.8a8.6 8.6 0 0 1 6.2-2.3 10.4 10.4 0 0 1 6.5 1.7 2.93 2.93 0 0 1 0 5 10.9 10.9 0 0 1-8.6 1.5 6.7 6.7 0 0 1-4.5-2.7 2.67 2.67 0 0 1 .4-3.2zM138.7 158.8a4.6 4.6 0 0 1 3.5-2.8 10.3 10.3 0 0 1 7.6 .7 3.6 3.6 0 0 1 1.8 2.1M138.8 158.9a2.75 2.75 0 0 1 1.4-3.1 9.9 9.9 0 0 1 10 0 2.75 2.75 0 0 1 1.4 3.1M140.1 155.3h.3l.1 .1-.1 .1h-.3l-.1-.1zM149.9 155.3h.4v.1v.1h-.4v-.1zM150.8 160l-11.1 6.4v.3a16.4 16.4 0 0 0 5.5 5.8l6.5 3.7M153.2 158.6l-2.4 1.4M153.2 158.6l6.5 3.8M153.2 156.7v1.9M89.6 171.7l.1 .6"/>
<path d="M89.7 169.8l-.1 .6M90 171.7l.1 .5M90.1 169.9l-.1 .5M92.2 166.2a6.5 6.5 0 0 1 6.1-1.4l.1 12.5a6.5 6.5 0 0 1-7.8-3.6v-5.3l.4-.8 .6-.8zM96.7 163.1h14.6v16h-14.6M96.7 179.1h.1M96.7 163.1h.1M150.4 172.2h.1v.2l-.3 .2v-.3zM151.5 168.5l.8 1M152.6 166.6a6.1 6.1 0 0 1-1.8 5.2l-.1 .1M154.1 164a5.7 5.7 0 0 1 4.9-1.9 3.2 3.2 0 0 1 2.2 2.9 11.7 11.7 0 0 1-3.1 8.8 7.2 7.2 0 0 1-5 2.8 3.1 3.1 0 0 1-3-3 11.7 11.7 0 0 1 3.2-8.9zM154.1 164.7a5.9 5.9 0 0 1 4.1-1.8 2.72 2.72 0 0 1 2.4 2.5 10.4 10.4 0 0 1-3.3 8.5 5.9 5.9 0 0 1-4.1 1.8 2.72 2.72 0 0 1-2.4-2.5 10.4 10.4 0 0 1 3.3-8.5z"/>
<path d="M155.7 163h.1v.2l-.2 .2v-.3zM155.7 175.2h.1v.3l-.2 .1v-.2zM161 166h.1v.3l-.2 .1v-.2zM57 186.6h16v17.8h-16zM59.4 190.3h11.2M88.5 186.6h16l-7.8 7.8v.4l7.8 7.8v1.8h-16zM104.5 186.6h6.8v16h-6.8"/>
<circle cx="91" cy="50.5" r=".37"/>
<circle cx="91" cy="52.4" r=".37"/>
<circle cx="97.7" cy="51.4" r="8"/>
<circle cx="100.3" cy="52.4" r=".37"/>
<circle cx="100.3" cy="50.5" r=".37"/>
<circle cx="62.9" cy="85.7" r="8"/>
<circle cx="62.9" cy="85.7" r=".23"/>
<circle cx="62.9" cy="85.7" r=".55"/>
<circle cx="89.8" cy="172" r=".37"/>
<circle cx="89.8" cy="170.1" r=".37"/>
<circle cx="96.5" cy="171.1" r="8"/>
<circle cx="99.1" cy="172" r=".37"/>
<circle cx="99.1" cy="170.1" r=".37"/>
<circle cx="57.5" cy="194.6" r=".23"/>
<circle cx="65" cy="194.6" r="8"/>
<circle cx="65" cy="187.1" r=".23"/>
<circle cx="65" cy="194.6" r="7.1"/>
<circle cx="72.5" cy="194.6" r=".23"/>
<circle cx="65" cy="202.1" r=".23"/>
</g>
<g fill="#000" stroke="#000" stroke-width=".13">
<path d="M91 38.7l1.3-.2v.4zM99 38.5l1.3 .2-1.3 .2zM81.3 49.2h.5l-.3 1.3zM81.5 52.4l.3 1.3h-.5zM90.2 54.9l1.3-.4-1.1 .8zM91.1 57.9l1-.8-.7 1.1zM94.5 57.1l-.5 1.2-.3-.2zM96.3 58.7v1.3h-.4zM96.4 40.1l1.3 .2-1.3 .2zM97.9 58.5l.7 1.1-.4 .2zM98.9 51.4l1.1-.6-.8 1zM101.3 44.5l.4 .3-.8 1z"/>
<path d="M101.4 49.2l.3 .4-1.1 .7zM100.3 40.3l1.3-.2v.4zM101 57l.9 1-.4 .2zM104 44.6l.3 .3-1.1 .8zM60.9 73.5l1.2-.4 .1 .4zM85.1 76.4h.4l-.2 1.3zM87.5 78.2h.5l-.2 1.3zM103.1 76.4l.5 .1-.6 1.2zM111 77.7l.1 1.3-.4-.1zM116.4 77.7l.2 1.3h-.4zM120.1 77.7l.2 1.3h-.4zM49.9 93.2l.8 1-.3 .2z"/>
<path d="M54 88.2l1.3-.2-1.2 .6zM58.7 83.8l1.2 .7-1.3-.2zM61 85.6l1.3 .1-1.2 .3zM61.4 88.3l1.2 .5-1.3-.1zM63.1 88.9l1.4 .1-.1 .4zM63.4 85.6l1.3-.3v.4zM65.9 86.8l1.3 .3-.2 .4zM70.5 83.3l1.2-.6 .1 .4zM73.8 80.2l.4-.2 .2 1.3zM85.3 79.5l.2 1.3h-.4zM85.1 93.5h.4l-.2 1.3zM85.3 95.5l.2 1.3h-.4z"/>
<path d="M87.8 80.8l.2 1.3h-.5zM101.9 81.5l1.1 .6-.2 .4zM103.8 79.5l1.2 .5-.2 .4zM116.2 92.3h.4l-.2 1.3zM119.9 94.2h.4l-.2 1.3zM61.6 100.4l1.3 .3-1.3 .2zM97.9 101.9l1.3-.2v.5zM103.8 101.7l1.3 .2-1.3 .3zM89.8 149.8l1.3-.2v.4zM95.2 152.6l1.3 .3-1.3 .2zM97.8 149.6l1.3 .2-1.3 .2zM99.1 152.9l1.3-.3v.5z"/>
<path d="M79.1 168.8h.4l-.2 1.3zM79.3 172l.2 1.3h-.4zM87.7 174l1.3-.2-1.2 .6zM88.5 169.9l.4-.2 .5 1.2zM89 175.5l1.2-.5-1 .9zM90.5 176.7l1-.7-.7 1zM93.3 176.7l-.5 1.2-.4-.2zM102.8 167.1l1-.9 .2 .4zM104 168.4l1.1-.7 .2 .4zM65.2 187.1l1-.9 .2 .4zM83.6 185.3h.4l-.2 1.3zM83.8 188.5l.2 1.3h-.4z"/>
<path d="M95.2 182.3l1.3 .2-1.3 .2zM98.3 182.5l1.4-.2v.4zM104.8 185.2l1.3-.2v.4zM110 185l1.3 .2-1.3 .2zM114.3 190.3l.2 1.3h-.4zM114.1 186.2h.4l-.2 1.3zM119.1 186.6l.2 1.3h-.4zM125.1 186.6l.2 1.3h-.4zM96.7 210l1.3-.2v.4zM110 209.8l1.3 .2-1.3 .2zM118.9 201.3h.4l-.2 1.3zM122 204.4l.2 1.3h-.4z"/>
<path d="M121.8 202.5h.4l-.2 1.3zM124.9 203.1h.4l-.2 1.3z"/>
</g>
<g font-size="3.1">
<text x="118.1" y="123.1">Escala</text>
<text x="118" y="130.5">1:2</text>
<text x="118.1" y="233.5">Escala</text>
<text x="118" y="240.9">1:2</text>
</g>
<g font-size="2.6">
<text x="137.3" y="125.9">Motor 1</text>
<text x="170.1" y="126.6">3</text>
<text x="137.3" y="236.1">Motor 2,3</text>
<text x="170.1" y="236.8">4</text>
</g>
<g font-size="1.8">
<text x="94.6" y="38.1">50</text>
<text x="103.2" y="39.8">14</text>
<text x="108" y="42.9" transform="rotate(-41 108 42.9)">Ø4x4</text>
<text x="81" y="57.4" transform="rotate(-90 81 57.4)">10</text>
<text x="83.9" y="57.7" transform="rotate(-26 83.9 57.7)">R37.5</text>
<text x="103" y="59.3" transform="rotate(59 103 59.3)">R35</text>
<text x="87.2" y="61.4" transform="rotate(-46 87.2 61.4)">Ø86</text>
<text x="90.7" y="62.6" transform="rotate(-60 90.7 62.6)">Ø70</text>
<text x="94.6" y="64.9" transform="rotate(-80 94.6 64.9)">R40</text>
<text x="102.1" y="65.4">4x M3x0.5</text>
<text x="111" y="65.4">6H x 10/10</text>
<text x="68.3" y="73.5" transform="rotate(30 68.3 73.5)">89°</text>
<text x="107.3" y="74.3" transform="rotate(149 107.3 74.3)">45°</text>
<text x="49.3" y="79.8" transform="rotate(21 49.3 79.8)">Ø34.7</text>
<text x="105.7" y="82.9" transform="rotate(-23 105.7 82.9)">135°</text>
<text x="48.6" y="89.5" transform="rotate(-17 48.6 89.5)">Ø86</text>
<text x="72.8" y="84.2" transform="rotate(-5 72.8 84.2)">Ø6</text>
<text x="84.7" y="84.6" transform="rotate(-90 84.7 84.6)">10</text>
<text x="87.2" y="84.9" transform="rotate(-90 87.2 84.9)">7</text>
<text x="115.9" y="87.4" transform="rotate(-90 115.9 87.4)">Ø86</text>
<text x="119.5" y="87.6" transform="rotate(-90 119.5 87.6)">96</text>
<text x="72.7" y="90.6" transform="rotate(13 72.7 90.6)">Ø3x6</text>
<text x="54.4" y="97.5" transform="rotate(30 54.4 97.5)">60°</text>
<text x="84.8" y="101.1" transform="rotate(-90 84.8 101.1)">3.5</text>
<text x="100.5" y="101.4">39</text>
<text x="115.8" y="117.7">ESPOL</text>
<text x="124.7" y="117.7">ISO G</text>
<text x="137.3" y="117.7">Andree Fonseca</text>
<text x="153.1" y="117.7">13/7/25</text>
<text x="159.9" y="117.7">JOSE ANCHUNDIA 12/'07/2025</text>
<text x="137.3" y="121.5">TEP</text>
<text x="159.9" y="121.5">COMPLETE</text>
<text x="178.1" y="131.5">1/3</text>
<text x="93.4" y="149.2">50</text>
<text x="96.7" y="152.3">14</text>
<text x="65.9" y="163.3">4x M3x0.5</text>
<text x="74.8" y="163.3">6H x 10/10</text>
<text x="78.8" y="177" transform="rotate(-90 78.8 177)">10</text>
<text x="80.9" y="176.1" transform="rotate(-20 80.9 176.1)">Ø86</text>
<text x="82.9" y="179" transform="rotate(-32 82.9 179)">Ø80</text>
<text x="57" y="180.8">4x M3x0.5</text>
<text x="65.9" y="180.8">6H x 7/7</text>
<text x="85.5" y="181.1" transform="rotate(-45 85.5 181.1)">R37.5</text>
<text x="89.4" y="182.3" transform="rotate(-60 89.4 182.3)">R35</text>
<text x="101.3" y="182">10</text>
<text x="107.1" y="184.7">35</text>
<text x="113.8" y="184.6" transform="rotate(-90 113.8 184.6)">15</text>
<text x="83.2" y="188.6" transform="rotate(-90 83.2 188.6)">10</text>
<text x="118.6" y="195.6" transform="rotate(-90 118.6 195.6)">86</text>
<text x="124.5" y="196.5" transform="rotate(-90 124.5 196.5)">96</text>
<text x="121.4" y="200.7" transform="rotate(-90 121.4 200.7)">3.5</text>
<text x="103" y="209.4">79</text>
<text x="115.8" y="227.9">ESPOL</text>
<text x="124.7" y="227.9">ISO E</text>
<text x="137.3" y="227.9">Andree Fonseca</text>
<text x="153.1" y="227.9">12/7/25</text>
<text x="159.9" y="227.9">Jose Anchundia 12/07/2025</text>
<text x="137.3" y="231.7">TEP</text>
<text x="159.9" y="231.7">COMPLETE</text>
<text x="178.1" y="241.7">1/1</text>
</g>
<g font-size="1.3">
<text x="44.5" y="28.8">1</text>
<text x="63.1" y="28.8">2</text>
<text x="81.6" y="28.8">3</text>
<text x="100.2" y="28.8">4</text>
<text x="118.7" y="28.8">5</text>
<text x="137.3" y="28.8">6</text>
<text x="155.8" y="28.8">7</text>
<text x="174.4" y="28.8">8</text>
<text x="36.1" y="36.7">A</text>
<text x="182.7" y="36.7">A</text>
<text x="36.1" y="54.5">B</text>
<text x="182.7" y="54.5">B</text>
<text x="36.1" y="72.2">C</text>
<text x="182.6" y="72.2">C</text>
<text x="36.1" y="90">D</text>
<text x="182.6" y="90">D</text>
<text x="36.1" y="107.7">E</text>
<text x="182.7" y="107.7">E</text>
<text x="36.1" y="125.5">F</text>
<text x="182.7" y="125.5">F</text>
<text x="44.5" y="133.4">1</text>
<text x="63.1" y="133.4">2</text>
<text x="81.6" y="133.4">3</text>
<text x="100.2" y="133.4">4</text>
<text x="118.7" y="133.4">5</text>
<text x="137.3" y="133.4">6</text>
<text x="155.8" y="133.4">7</text>
<text x="174.4" y="133.4">8</text>
<text x="44.5" y="139">1</text>
<text x="63.1" y="139">2</text>
<text x="81.6" y="139">3</text>
<text x="100.2" y="139">4</text>
<text x="118.7" y="139">5</text>
<text x="137.3" y="139">6</text>
<text x="155.8" y="139">7</text>
<text x="174.4" y="139">8</text>
<text x="36.1" y="146.9">A</text>
<text x="182.7" y="146.9">A</text>
<text x="36.1" y="164.7">B</text>
<text x="182.7" y="164.7">B</text>
<text x="36.1" y="182.4">C</text>
<text x="182.6" y="182.4">C</text>
<text x="36.1" y="200.2">D</text>
<text x="182.6" y="200.2">D</text>
<text x="36.1" y="217.9">E</text>
<text x="182.7" y="217.9">E</text>
<text x="36.1" y="235.7">F</text>
<text x="182.7" y="235.7">F</text>
<text x="44.5" y="243.6">1</text>
<text x="63.1" y="243.6">2</text>
<text x="81.6" y="243.6">3</text>
<text x="100.2" y="243.6">4</text>
<text x="118.7" y="243.6">5</text>
<text x="137.3" y="243.6">6</text>
<text x="155.8" y="243.6">7</text>
<text x="174.4" y="243.6">8</text>
</g>
<g font-size=".9">
<text x="115.8" y="115.6">Dept.</text>
<text x="124.7" y="115.6">Technical reference</text>
<text x="137.3" y="115.6">Created by</text>
<text x="137.3" y="119.3">Document type</text>
<text x="159.9" y="115.6">Approved by</text>
<text x="159.9" y="119.3">Document status</text>
<text x="137.3" y="123">Title</text>
<text x="159.9" y="123">DWG No.</text>
<text x="159.9" y="129.4">Rev.</text>
<text x="163.6" y="129.4">Date of issue</text>
<text x="177" y="129.4">Sheet</text>
<text x="115.8" y="225.8">Dept.</text>
<text x="124.7" y="225.8">Technical reference</text>
<text x="137.3" y="225.8">Created by</text>
<text x="159.9" y="225.8">Approved by</text>
<text x="137.3" y="229.5">Document type</text>
<text x="137.3" y="233.3">Title</text>
<text x="159.9" y="229.5">Document status</text>
<text x="159.9" y="233.3">DWG No.</text>
<text x="159.9" y="239.6">Rev.</text>
<text x="163.6" y="239.6">Date of issue</text>
<text x="177" y="239.6">Sheet</text>
</g>
</svg>
